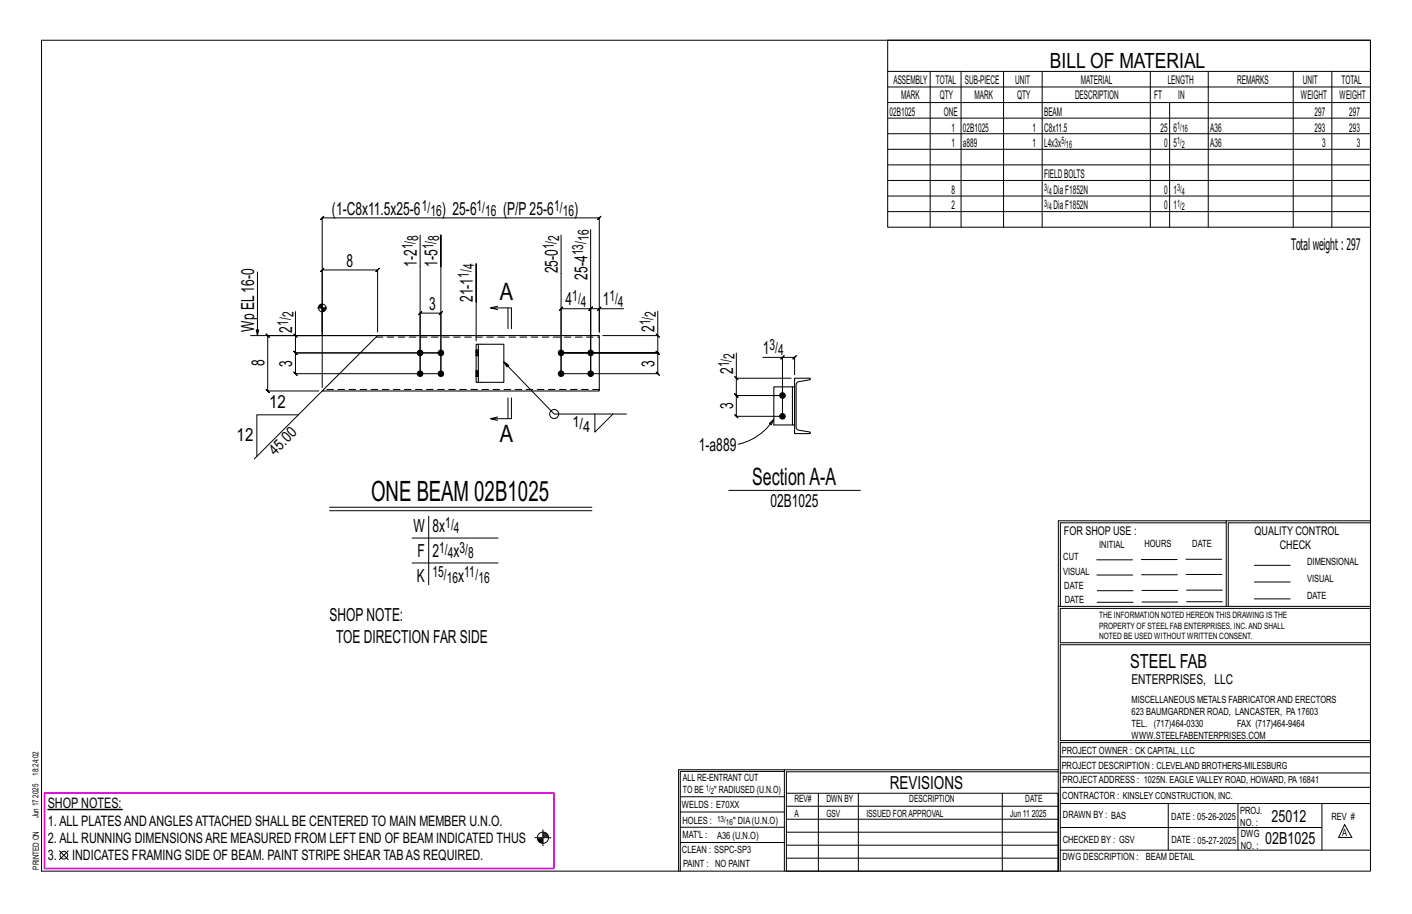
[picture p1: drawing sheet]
<svg xmlns="http://www.w3.org/2000/svg" width="432mm" height="279mm" viewBox="0 0 432 279" stroke-linecap="round" stroke-linejoin="round" font-family="sans-serif">
<g fill="#000" stroke="#000" stroke-width=".31">
<path d="M14.6 247.4h22.8v.1h-22.8z"/>
<circle cx="128.5" cy="107.9" r=".86"/>
<circle cx="128.5" cy="114.2" r=".86"/>
<circle cx="134.8" cy="114.2" r=".86"/>
<circle cx="134.8" cy="107.9" r=".86"/>
<circle cx="171.6" cy="114.2" r=".86"/>
<circle cx="171.6" cy="107.9" r=".86"/>
<circle cx="180.6" cy="114.2" r=".86"/>
<circle cx="180.6" cy="107.9" r=".86"/>
<circle cx="239.3" cy="127.3" r=".86"/>
<circle cx="239.3" cy="120.9" r=".86"/>
</g>
<g fill="none" stroke="#000" stroke-width=".31">
<path d="M12.7 12.3h406.4v254h-406.4zM271.5 12.3h147.6v57.2h-147.6zM271.5 21.8h147.6M271.5 26.6h147.6M271.5 31.4h147.6M271.5 36.1h147.6M284.5 21.8v47.7M293.9 21.8v47.7M306.9 21.8v47.7M318.7 21.8v47.7M351.8 21.8v47.7M357.7 31.4v38.1"/>
<path d="M369.5 21.8v47.7M395.5 21.8v47.7M407.3 21.8v47.7M271.5 40.9h147.6M271.5 45.6h147.6M271.5 50.4h147.6M271.5 55.2h147.6M271.5 59.9h147.6M128.5 71.8v42.4v-18.5l-.5 .5 1-1-.5 .5h6.3l-.5 .5 1-1-.5 .5v18.5M171.6 71.8v42.4M180.6 70.2v44M271.5 64.7h147.6"/>
<path d="M78.7 83.1v19.5l-.3-1.8h.7l-.4 1.8M90.4 95.2v7.4h44.4M97.1 94.1h2.8M97.5 93.6v.5M97.7 93.3v.8M97.9 93.1v1M98.1 93v1.1M98.3 93v1.1M98.5 92.7v8.8M98.7 94.1v1.2M99 94.1v1.1M99.2 94.1v1"/>
<path d="M99.4 94.1v.8M99.6 94.1v.5M134.8 81.5v-9.7v42.4M145.6 92.4v-11.8v23.6M152.2 94.7l-2.2-.6h6.4v6.4M152.2 93.6l-2.2 .5M155.3 94.1v6.4M183.3 94.4h-2.7l.5-.5-1 1 .5-.5v19.8M183.8 93.9l-1 1zM190.7 94.4h-7.4v7.1v-34.9l.5-.5-1 1 .5-.5h-84.8l.5-.5-1 1 .5-.5v36M201.2 95.1v7.5h-16.9M76.6 102.6h21.2"/>
<path d="M89.9 102.1l1 1zM90.4 102.6v5.3l-.5-.5 1 1-.5-.5h44.4h-44.4l-.5-.5 1 1-.5-.5v6.3l-.5-.5 1 1-.5-.5h44.4M98.5 119.5l-20.7 20.8M114.4 102.6h-32.5l-.5-.5 1 1-.5-.5v16.9l-.5-.5 1 1-.5-.5h15.6M115.5 101.5v-19l.5-.5-1 1 .5-.5h-17l.5-.5-1 1 .5-.5v36M154.1 110.6l.9 1.6 .6-.6-1.5-1 15.4 16h22.1M171.6 114.2v-19.8l-.5 .5 1-1-.5 .5h9l-.5 .5 1-1-.5 .5v19.8M200.7 102.1l1 1zM201.2 102.6v5.3l-.5-.5 1 1-.5-.5h-29.6h29.6l-.5-.5 1 1-.5-.5v6.3l-.5-.5 1 1-.5-.5h-29.6M224.7 115.1l1 1zM225.2 107.9v7.7h16.7M233.3 109.2h6v18.1h-14.1l.5 .5-1-1 .5 .5v-6.4l.5 .5-1-1 .5 .5h14.1h-14.1l.5 .5-1-1 .5 .5v-5.3"/>
<path d="M239.3 109.2h3.7l-.5 .5 1-1-.5 .5v5.4M239.8 108.7l-1 1zM91.2 126.8h-12.7v12.7M152.2 127.5l-2.2 .5M155.3 121.6v6.4M156.4 121.6v6.4h-6.4l2.2 .5M181.9 126.6v5.5l5.5-5.5M235.3 129.4l1.3-1.2-.7 1.6zM236.6 128.2a17.3 17.3 0 0 1-10.9 7.6M100.8 155.1h80.2M100.8 156.1h80.2M131.1 157.8v21"/>
<path d="M222.9 149.9h40.2M375 159.8h-50.7v25.6M375 159.2h-51.3l-.1 107.1M419.1 159.2h-44.1v26.2M419.1 159.8h-43.5v25.6M126 164.5h26.3M126 172.1h26.3M335.4 171.1h10.9M335.4 175.8h11M349 171h11M349.1 175.7h11M362.7 171h10.9"/>
<path d="M362.7 175.6h11M383.6 172.8h11M383.6 177.9h11M323.7 185.4h95.4M335.5 184.1h11M335.5 180.6h11M349.2 184h11M349.2 180.5h11M362.9 180.4h10.9M362.9 184h10.9M383.6 183.1h11M419.1 186h-94.9v10.5h94.9"/>
<path d="M419.1 197.1h-94.9v29.3h94.9v.6h-94.9v39.3M239.9 235.8h-31.9v30.5M239.9 235.3h-32.4v31M323.6 235.3h-83.7v31M323.6 235.9h-83.1v6.6M324.2 236.3h94.9M324.2 231.4h94.9M163.6 256.1h4.9M164.3 256.4h1.7M164.4 256.7h1.6M164.5 256.9h1.5M164.8 257.2h1.2"/>
<path d="M165.1 257.5h.9M166 253.6v4.9M166 254.6h1M166 255.8h1.7M166 254.9h1.3M166 255.2h1.5M166 255.5h1.7M208 252.9h31.9M208 257.5h31.9M208 243.6h31.9M208 248.2h31.9M240.5 242.5h83.1v23.8h-83.1z"/>
<path d="M240.5 258.4h83.1M240.5 254.4h83.1M240.5 250.4h83.1M240.5 246.5h83.1M250.3 242.5v23.8M262.5 242.5v23.8M306.5 242.5v23.8M324.2 253h80.1M324.2 245.6h94.9M324.2 259.9h94.9M324.2 240.7h94.9M357.3 245.6v14.3"/>
<path d="M378.6 245.6v14.3M404.3 245.6v14.3M411.2 252.1l2.2 3.9h-4zM18.2 260.1l2.7 2.7M20.9 260.1l-2.7 2.7M240.5 262.3h83.1"/>
<circle cx="98.5" cy="94.1" r="1.16"/>
<circle cx="169.5" cy="126.6" r="1.38"/>
<circle cx="166" cy="256.1" r="1.71"/>
<circle cx="19.5" cy="261.4" r="1.17"/>
</g>
<path d="M13.6 242.4h155.8v23.1h-155.8z" fill="none" stroke="#f0f" stroke-width=".5"/>
<g fill="none" stroke="#000" stroke-width=".32">
<path d="M115.5 102.6h67.8v16.9h-84.8zM145.6 107h.1M145.6 108.7h.1M145.6 113.4h.1M145.6 115.1h.1M145.6 105.2h.7v11.7h-.7zM146.3 105.2h7.8v11.7h-7.8M146.3 107h.1M146.3 108.7h.1M146.3 113.4h.1M146.3 115.1h.1M242.3 118.3h-5.7v11.6h5.7"/>
<path d="M243 115.6h4.8v.5l-3.9 .7-.4 .8v13.3l.7 .6 3.6 .6v.5h-4.8zM243 118.3h-.7v11.6h.7"/>
</g>
<g fill="none" stroke="#000" stroke-width=".31" stroke-dasharray="2 1.4">
<path d="M115 103.1h68.3M145.6 107.6h.7v.3h-.7zM145.6 107.6v-.3h.7v.3M145.6 107.3v-.2h.7v.2M145.6 107.1v-.1M145.6 108.7h.1M145.6 108.5v.2h.7M145.6 108.2v.3h.7v.2M145.6 107.9v.3h.7v.3M145.6 113.9h.7v.3h-.7zM145.6 113.9v-.3h.7v.3M145.6 113.6v-.2h.7v.2"/>
<path d="M145.6 113.4h.1M145.6 115.1v-.1M145.6 114.8v.2l.7 .1M145.6 114.6v.2h.7v.2M145.6 114.2v.4h.7v.2M145.6 108.7h.7M145.6 115.1h.7M146.3 107h-.7M146.3 113.4h-.7M146.3 107v.1M146.3 107.9v.3M146.3 113.4h.1"/>
<path d="M146.3 114.2v.4M183.3 119.1h-84.3"/>
</g>
<text font-size="8.6" x="113.5" y="153.1">ONE BEAM 02B1025</text>
<g font-size="7.3">
<text x="152.8" y="91.7">A</text>
<text x="152.8" y="135.2">A</text>
<text x="230" y="148.2">SectionA-A</text>
</g>
<text font-size="6.4" x="321.1" y="20.7">BILL OF MATERIAL</text>
<text font-size="5.9" x="345.6" y="204.1">STEEL FAB</text>
<g font-size="5.5">
<text x="101.5" y="65.6">(1-C8x11.5x25-6</text>
<text x="135.1" y="65.6">) 25-6</text>
<text x="153.9" y="65.6">(P/P25-6</text>
<text x="175.6" y="65.6">)</text>
<text x="106" y="81.5">8</text>
<text x="127.5" y="81.5" transform="rotate(-90 127.5 81.5)">1-2</text>
<text x="133.8" y="81.5" transform="rotate(-90 133.8 81.5)">1-5</text>
<text x="170.6" y="83.6" transform="rotate(-90 170.6 83.6)">25-0</text>
<text x="179.6" y="85.4" transform="rotate(-90 179.6 85.4)">25-4</text>
<text x="131.2" y="94.7">3</text>
<text x="144.6" y="92.4" transform="rotate(-90 144.6 92.4)">21-1</text>
<text x="173" y="93.4">4</text>
<text x="184.3" y="93.4">1</text>
<text x="77.7" y="101.5" transform="rotate(-90 77.7 101.5)">Wp EL16-0</text>
<text x="89.4" y="101.7" transform="rotate(-90 89.4 101.7)">2</text>
<text x="200.2" y="101.5" transform="rotate(-90 200.2 101.5)">2</text>
<text x="80.9" y="112" transform="rotate(-90 80.9 112)">8</text>
<text x="89.4" y="112.1" transform="rotate(-90 89.4 112.1)">3</text>
<text x="200.2" y="112.1" transform="rotate(-90 200.2 112.1)">3</text>
<text x="233.3" y="108.3">1</text>
<text x="224.2" y="114.3" transform="rotate(-90 224.2 114.3)">2</text>
<text x="82.3" y="124.8">12</text>
<text x="224.2" y="125.1" transform="rotate(-90 224.2 125.1)">3</text>
<text x="72.4" y="134.9">12</text>
<text x="213.7" y="137.7">1-a889</text>
<text x="235.6" y="154.9">02B1025</text>
<text x="126.4" y="162.5">W</text>
<text x="132.3" y="162.5">8x</text>
<text x="127.7" y="170.2">F</text>
<text x="132.3" y="170.2">2</text>
<text x="138.7" y="170.2">x</text>
<text x="127.4" y="177.8">K</text>
<text x="140.1" y="177.8">x</text>
<text x="100.8" y="189.9">SHOPNOTE:</text>
<text x="102.8" y="196.4">TOE DIRECTION FAR SIDE</text>
<text x="272.2" y="241.1">REVISIONS</text>
</g>
<g font-size="5.1">
<text x="388.9" y="251.3">25012</text>
<text x="386.9" y="258.1">02B1025</text>
</g>
<text font-size="4.9" x="394.8" y="76.4">Totalweight : 297</text>
<g font-size="4.7">
<text x="129" y="64.4">1/</text>
<text x="145.7" y="64.4">1/</text>
<text x="169.5" y="64.4">1/</text>
<text x="131.6" y="66">16</text>
<text x="148.4" y="66">16</text>
<text x="172.1" y="66">16</text>
<text x="126.2" y="76.2" transform="rotate(-90 126.2 76.2)">1/</text>
<text x="127.9" y="73.6" transform="rotate(-90 127.9 73.6)">8</text>
<text x="132.6" y="76.2" transform="rotate(-90 132.6 76.2)">1/</text>
<text x="134.3" y="73.6" transform="rotate(-90 134.3 73.6)">8</text>
<text x="169.3" y="76.2" transform="rotate(-90 169.3 76.2)">1/</text>
<text x="171" y="73.6" transform="rotate(-90 171 73.6)">2</text>
<text x="180" y="73.7" transform="rotate(-90 180 73.7)">16</text>
<text x="145" y="82.4" transform="rotate(-90 145 82.4)">4</text>
<text x="178.4" y="78.1" transform="rotate(-90 178.4 78.1)">13/</text>
<text x="143.4" y="85" transform="rotate(-90 143.4 85)">1/</text>
<text x="175" y="92.1">1/</text>
<text x="177.6" y="93.8">4</text>
<text x="186.4" y="92.1">1/</text>
<text x="189" y="93.8">4</text>
<text x="88.1" y="99.6" transform="rotate(-90 88.1 99.6)">1/</text>
<text x="89.8" y="97" transform="rotate(-90 89.8 97)">2</text>
<text x="198.9" y="99.5" transform="rotate(-90 198.9 99.5)">1/</text>
<text x="200.6" y="96.9" transform="rotate(-90 200.6 96.9)">2</text>
<text x="235.3" y="107">3/</text>
<text x="222.9" y="112.3" transform="rotate(-90 222.9 112.3)">1/</text>
<text x="224.6" y="109.7" transform="rotate(-90 224.6 109.7)">2</text>
<text x="237.9" y="108.7">4</text>
<text x="175.1" y="130.4">1/</text>
<text x="178.4" y="132.1">4</text>
<text x="84.2" y="139.4" transform="rotate(-45 84.2 139.4)">45.0</text>
<text x="136.2" y="161.3">1/</text>
<text x="138.8" y="162.9">4</text>
<text x="134.3" y="168.9">1/</text>
<text x="137" y="170.6">4</text>
<text x="140.5" y="168.9">3/</text>
<text x="143.2" y="170.6">8</text>
<text x="132.3" y="176.5">15/</text>
<text x="136.6" y="178.2">16</text>
<text x="142" y="176.5">11/</text>
<text x="146.3" y="178.2">16</text>
</g>
<g font-size="4.4">
<text x="14.6" y="247.1">SHOP NOTES:</text>
<text x="14.6" y="257.6">2.ALL RUNNING DIMENSIONSARE MEASURED FROM LEFT END OF BEAM INDICATED THUS</text>
<text x="14.6" y="252.4">1.ALL PLATESANDANGLESATTACHED SHALL BE CENTERED TO MAIN MEMBER U.N.O.</text>
<text x="14.6" y="262.8">3.</text>
<text x="22.1" y="262.8">INDICATES FRAMING SIDE OF BEAM. PAINT STRIPE SHEAR TABAS REQUIRED.</text>
</g>
<text font-size="4.2" x="346" y="209.1">ENTERPRISES, LLC</text>
<g font-size="3.7">
<text x="273.2" y="25.6">ASSEMBLY</text>
<text x="286.2" y="25.6">TOTAL</text>
<text x="295.1" y="25.6">SUB-PIECE</text>
<text x="310.4" y="25.6">UNIT</text>
<text x="330.5" y="25.6">MATERIAL</text>
<text x="357.1" y="25.6">LENGTH</text>
<text x="378.3" y="25.6">REMARKS</text>
<text x="398.4" y="25.6">UNIT</text>
<text x="410.2" y="25.6">TOTAL</text>
<text x="272.1" y="35.5">02B1025</text>
<text x="275.6" y="30.4">MARK</text>
<text x="287.4" y="30.4">QTY</text>
<text x="288.6" y="35.5">ONE</text>
<text x="298" y="30.4">MARK</text>
<text x="311" y="30.4">QTY</text>
<text x="319.3" y="35.5">BEAM</text>
<text x="328.7" y="30.4">DESCRIPTION</text>
<text x="353" y="30.4">FT</text>
<text x="360.3" y="30.4">IN</text>
<text x="397.8" y="30.4">WEIGHT</text>
<text x="402" y="35.5">297</text>
<text x="409.6" y="30.4">WEIGHT</text>
<text x="412.6" y="35.5">297</text>
<text x="290.9" y="40.2">1</text>
<text x="294.5" y="40.2">02B1025</text>
<text x="315.8" y="40.2">1</text>
<text x="319.3" y="40.2">C8x11.5</text>
<text x="354.9" y="40.2">25</text>
<text x="358.9" y="40.2">6</text>
<text x="370.1" y="40.2">A36</text>
<text x="402" y="40.2">293</text>
<text x="412.6" y="40.2">293</text>
<text x="290.9" y="45">1</text>
<text x="294.5" y="45">a889</text>
<text x="315.8" y="45">1</text>
<text x="319.3" y="45">L4x3x</text>
<text x="356" y="45">0</text>
<text x="358.9" y="45">5</text>
<text x="370.1" y="45">A36</text>
<text x="404.3" y="45">3</text>
<text x="415" y="45">3</text>
<text x="290.9" y="59.3">8</text>
<text x="319.3" y="54.5">FIELDBOLTS</text>
<text x="322.2" y="59.3">DiaF1852N</text>
<text x="356" y="59.3">0</text>
<text x="358.9" y="59.3">1</text>
<text x="290.9" y="64">2</text>
<text x="322.2" y="64">DiaF1852N</text>
<text x="356" y="64">0</text>
<text x="358.9" y="64">1</text>
<text x="325.3" y="163.4">FOR SHOP USE :</text>
<text x="383.7" y="163.4">QUALITY CONTROL</text>
<text x="391.4" y="167.8">CHECK</text>
</g>
<g font-size="3.1">
<text x="360" y="39.4">1/</text>
<text x="361.4" y="40.5">16</text>
<text x="324.6" y="44.1">5/</text>
<text x="326" y="45.3">16</text>
<text x="360" y="44.1">1/</text>
<text x="361.4" y="45.3">2</text>
<text x="319.3" y="58.4">3/</text>
<text x="320.7" y="59.5">4</text>
<text x="360" y="58.4">3/</text>
<text x="361.4" y="59.5">4</text>
<text x="319.3" y="63.2">3/</text>
<text x="320.7" y="64.3">4</text>
<text x="360" y="63.2">1/</text>
<text x="361.4" y="64.3">2</text>
<text x="336.2" y="167.4">INITIAL</text>
<text x="350" y="167.1">HOURS</text>
<text x="364.6" y="167.2">DATE</text>
<text x="325.2" y="171.3">CUT</text>
<text x="399.8" y="172.8">DIMENSIONAL</text>
<text x="325.1" y="175.8">VISUAL</text>
<text x="399.8" y="177.9">VISUAL</text>
<text x="325.5" y="180">DATE</text>
<text x="325.7" y="184.4">DATE</text>
<text x="399.8" y="183.1">DATE</text>
<text x="346" y="215">MISCELLANEOUS METALS FABRICATORAND ERECTORS</text>
<text x="346" y="218.6">623 BAUMGARDNER ROAD, LANCASTER, PA17603</text>
<text x="346" y="225.8">WWW.STEELFABENTERPRISES.COM</text>
<text x="346" y="222.2">TEL. (717)464-0330</text>
<text x="378.3" y="222.2">FAX (717)464-9464</text>
<text x="324.7" y="230.5">PROJECT OWNER : CK CAPITAL, LLC</text>
<text x="208.8" y="238.8">ALL RE-ENTRANT CUT</text>
<text x="324.7" y="235.1">PROJECT DESCRIPTION : CLEVELAND BROTHERS-MILESBURG</text>
<text x="324.9" y="239.5">PROJECTADDRESS : 1025N. EAGLE VALLEY ROAD, HOWARD, PA16841</text>
<text x="208.8" y="242.5">TO BE</text>
<text x="218.4" y="242.5">&quot; RADIUSED (U.N.O)</text>
<text x="242.9" y="245.3">REV#</text>
<text x="252.7" y="245.3">DWN BY</text>
<text x="278.1" y="245.3">DESCRIPTION</text>
<text x="313.5" y="245.3">DATE</text>
<text x="324.9" y="244.2">CONTRACTOR : KINSLEY CONSTRUCTION, INC.</text>
<text x="208.5" y="247">WELDS : E70XX</text>
<text x="208.7" y="251.7">HOLES :</text>
<text x="224.2" y="251.8">&quot; DIA(U.N.O)</text>
<text x="242.9" y="249.9">A</text>
<text x="252.7" y="249.9">GSV</text>
<text x="264.9" y="249.9">ISSUED FORAPPROVAL</text>
<text x="309" y="249.9">Jun 11</text>
<text x="315.5" y="249.9">2025</text>
<text x="325.1" y="250">DRAWN BY : BAS</text>
<text x="358.2" y="250.5">DATE : 05-26-2025</text>
<text x="379.3" y="248.9">PROJ.</text>
<text x="407.2" y="250.5">REV #</text>
<text x="208.7" y="256.3">MAT'L :</text>
<text x="219.3" y="256.4">A36 (U.N.O)</text>
<text x="325" y="257.6">CHECKED BY : GSV</text>
<text x="358.3" y="257.7">DATE : 05-27-2025</text>
<text x="379.3" y="252.5">NO. :</text>
<text x="379.5" y="255.9">DWG</text>
<text x="410.5" y="255.5">A</text>
<text x="208.6" y="260.7">CLEAN : SSPC-SP3</text>
<text x="324.9" y="262.9">DWG DESCRIPTION :</text>
<text x="350.4" y="263">BEAM DETAIL</text>
<text x="379.5" y="259.5">NO. :</text>
<text x="208.9" y="265">PAINT : NO PAINT</text>
</g>
<g font-size="2.7">
<text x="336.1" y="189">THE INFORMATION NOTED HEREON THIS DRAWING IS THE</text>
<text x="336.1" y="195.4">NOTED BE USED WITHOUT WRITTEN CONSENT.</text>
<text x="336.1" y="192.2">PROPERTY OF STEEL FAB ENTERPRISES, INC.AND SHALL</text>
</g>
<g font-size="2.6">
<text x="215.9" y="241.8">1/</text>
<text x="217.4" y="242.7">2</text>
<text x="219.3" y="251.1">13/</text>
<text x="222" y="252.1">16</text>
</g>
<g font-size="2.5">
<text x="11.7" y="237.1" transform="rotate(-90 11.7 237.1)">18:24:02</text>
<text x="11.8" y="243.8" transform="rotate(-90 11.8 243.8)">2025</text>
<text x="11.8" y="250.1" transform="rotate(-90 11.8 250.1)">Jun 17</text>
<text x="11.9" y="265.8" transform="rotate(-90 11.9 265.8)">PRINTED ON</text>
</g>
</svg>
